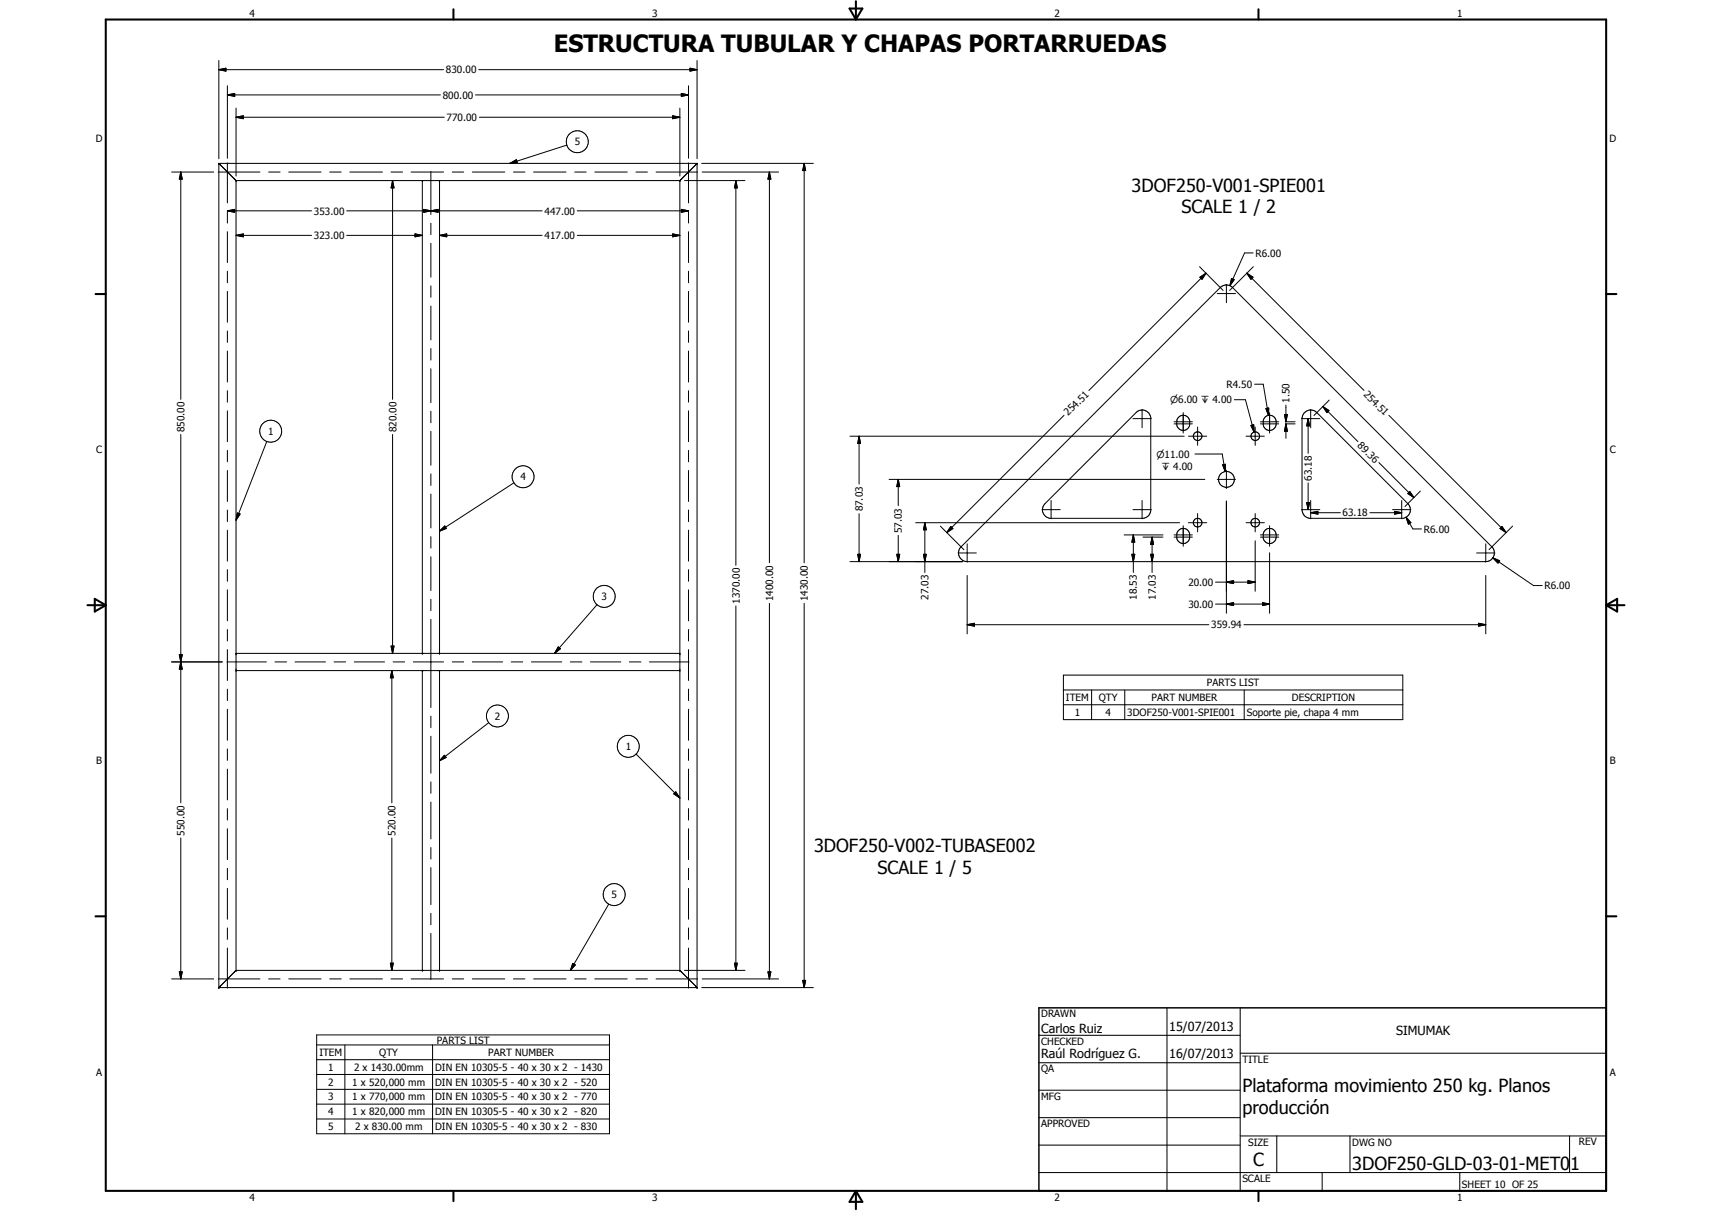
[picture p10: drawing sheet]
<svg xmlns="http://www.w3.org/2000/svg" width="594mm" height="420mm" viewBox="0 0 594 420" stroke-linecap="round" stroke-linejoin="round" font-family="sans-serif">
<g fill="none" stroke="#000" stroke-width=".35">
<path d="M75.9 24.2l2.5-.5v1zM75.9 21v34.1M75.9 24.2h78M78.9 32.9l2.5-.5v1zM78.9 29.8v25.1M78.9 32.9h73.9M81.9 37.5v22.1M165 32.9h73.9M166.1 24.2h75.8M235.9 37.5v22.1M236.4 32.4l2.5 .5-2.5 .5zM238.9 29.8v25.1"/>
<path d="M239.4 23.7l2.5 .5-2.5 .5zM241.9 21v34.1M59.6 59.7h14.6M62.7 59.7l.5 2.4h-1zM62.7 59.7v78.9M75.7 59.7h14.5M75.9 56.7l6 6M75.9 56.7h166M75.9 56.7v285.9M78.9 56.5v13.9M81.9 40.7l2.5-.5v1zM81.9 59.8v1.3"/>
<path d="M81.9 40.7h72.3M93.2 59.7h4M100.2 59.7h11.2M114.4 59.7h4M121.4 59.7h11.3M135.7 59.7h4M142.7 59.7h11.2M149.5 59.5v14.9M156.9 59.7h4M163.9 59.7h11.3M166.4 40.7h69.5M176.9 56.7l2.3-1.3 .3 1z"/>
<path d="M178.2 59.7h4M185.2 59.7h11.2M196.7 50.3l-19.8 6.4M199.4 59.7h4M206.4 59.7h11.3M220.7 59.7h4M227.7 59.7h14.4M233.4 40.2l2.5 .5-2.5 .5zM235.9 59.8v1.3M238.9 56.5v13.9M241.9 56.7l-6 6M241.9 56.7v285.9"/>
<path d="M243.5 56.7h38.7M243.7 59.7h26.5M267 59.7l.5 2.4h-1zM267 59.7v135.5M279.1 56.7l.5 2.5h-1.1zM279.1 56.7v138.5M78.9 73.2l2.5-.6v1.1zM78.9 73.4v4M78.9 73.2h29.2M81.9 62.7h154M81.9 62.7v274M120.3 73.2h67.8"/>
<path d="M136.2 62.7l.5 2.5h-1zM136.2 62.7v75.9M146.6 62.7v164M147 72.6l2.5 .6-2.5 .5zM147 72.6l5 1.1v-1.1l-5 1.1zM149.5 73.2l2.5-.6v1.1zM149.5 77.4v4M152.5 62.7v164M200.3 73.2h38.6M235.9 62.7v274M236.4 72.6l2.5 .6-2.5 .5zM237.5 62.7h1.3"/>
<path d="M238.9 73.4v4M239 62.7h19.5M255.3 62.7l.6 2.5h-1zM255.3 62.7v133.4M78.9 80.4v10.7M78.9 94.1v4M81.9 81.7l2.5-.5v1zM81.9 81.7h26.2M120.3 81.7h26.3M144 81.2l2.6 .5-2.6 .5zM149.5 84.4v11.8M149.5 99.2v4"/>
<path d="M152.5 81.7l2.5-.5v1zM152.5 81.7h35.6M200.3 81.7h35.6M233.4 81.2l2.5 .5-2.5 .5zM238.9 80.4v10.7M238.9 94.1v4M416.3 92.5l8.1 8.3M416.4 96.2l2.1-1.4-1.4 2.1zM418.5 94.8l-40.6 40.7M423.5 99.7a2.96 2.96 0 0 1 4.2 0l90 90a3 3 0 0 1 .6 3.3 3 3 0 0 1-2.7 1.9h-180a3 3 0 0 1-2.7-1.7 3 3 0 0 1 .3-3.2zM425.6 98.7v6.3M427.3 96.6l1 .4-1.5 2.1z"/>
<path d="M432.6 94.8l2.2 1.4-.7 .7zM432.6 94.8l40.7 40.7M434.8 87.8h-2.9l-5.1 11.3M434.9 92.5l-8.2 8.3M78.9 101.1v10.7M78.9 114.8v4M149.5 106.2v11.7M238.9 101.1v10.7M238.9 114.8v4M422.4 101.9h6.3M78.9 121.8v10.7M78.9 135.6v3.9"/>
<path d="M149.5 120.9v4M149.5 127.9v11.8M238.9 121.8v10.7M238.9 135.6v3.9M428.3 138.7h3.9l3 11.2M435.3 133.3h3.1l1.8 10.8M461.3 138.8l-5.3 5.3M62.7 150.7v127.9M78.9 142.5v10.7M78.9 156.3v3.9M92.6 153.2l-10.7 27.3M136.2 150.7v76"/>
<path d="M149.5 142.7v4M149.5 149.6v11.8M238.9 142.5v10.7M238.9 156.3v3.9M294.9 151.3h115.6M298.1 151.3l.5 2.5h-1zM298.1 151.3v16.6M369.2 144.1l-40.7 40.7M393.1 145.2h6.4M394.2 143.1a3 3 0 0 1 3.1-.7 3 3 0 0 1 2 2.4v32.4a2.97 2.97 0 0 1-2.6 2.6h-32.4a3 3 0 0 1-2.4-2 3 3 0 0 1 .7-3zM396.3 142.1v6.3M407.4 147.1h6.4"/>
<path d="M407.4 146.3h6.4M409 144.7a2.25 2.25 0 0 1 3.8 1.3 2.71 2.71 0 0 1-1.2 3.1 2.42 2.42 0 0 1-2.7-.5 2.42 2.42 0 0 1-.5-2.6zM410.6 143.2v7M410.7 151.3h.2M412.4 151.3h6.4M414.6 157.5h9.5l1 6.1M415.6 148.2v6.3M432.4 151.3h6.3M434.1 147.6l1-.2 .1 2.5zM435.6 148.2v6.3M437.4 147.1h6.3M437.4 146.3h6.3"/>
<path d="M439 144.7a2.39 2.39 0 0 1 3-.2 2.39 2.39 0 0 1 .8 2.9 2.25 2.25 0 0 1-2.2 2 2.25 2.25 0 0 1-2.2-2 2.86 2.86 0 0 1 .6-2.7zM439.3 141.7l1-.1-.1 2.5zM440.6 143.2v7M445.7 143.8h1l-.5 2.5zM446 147.1h3.4M446 146.3h3.4M446.2 147.1l.5 2.5h-1zM446.2 140.5v5.8M446.2 147.1v5M451.6 145.2h6.4M452.5 143.3a2.99 2.99 0 0 1 4.4-.2l31.7 31.7a3 3 0 0 1 .7 3 3 3 0 0 1-2.5 2h-32.4a3 3 0 0 1-2.6-3v-31.6zM453.9 145.2l.5 2.5h-1z"/>
<path d="M453.9 145.2v12.1M454.8 142.1v6.3M459.1 141.1l2.1 1.4-.7 .7zM459.1 141.1l12.1 12.1M482 144.1l40.6 40.7M78.9 163.2v10.8M78.9 177v4M82.4 178l.9 .4-1.4 2.1zM149.5 164.4v4M149.5 171.4v11.8M178.3 167.5l-25.8 16.8M238.9 163.2v10.8"/>
<path d="M238.9 177v4M298.1 178.2v16.7M308.5 166.3h109.6M311.7 166.3l.5 2.5h-1zM311.7 166.3v9.1M361.6 176.8h6.3M364.7 173.7v6.3M393.1 176.8h6.4M396.3 173.7v6.3M415.6 178.2v6.3M422.4 166.3h6.3M424.3 161.2l.9-.1-.1 2.5z"/>
<path d="M425.6 163.2v6.3M425.6 173.9v38.9M435.6 178.2v6.3M451.6 176.8h6.4M453.4 174.4h1l-.5 2.4zM453.9 167.6v9.2M454.8 177.9l2.5-.5v1zM454.8 173.7v6.3M454.8 177.9h10.3M475.4 177.9h11M478.5 160.5l12.1 12.1M483.2 176.8h6.4"/>
<path d="M483.9 177.4l2.5 .5-2.5 .5zM486.4 173.7v6.3M487.9 179.5l1.7 1.9-.9 .5zM487.9 179.5l2.4 4h3M489.2 170.5l1.4 2.1-2.1-1.4zM492.9 170.4l-5.4 5.3M78.9 183.9v10.8M78.9 197.7v4M149.5 186.2v4M149.5 193.2v11.7M152.5 184.3l1.8-1.8 .6 .8zM238.9 183.9v10.8"/>
<path d="M238.9 197.7v4M294.9 194.9h39.1M297.6 192.3h1l-.5 2.6zM311.2 192.3h1l-.5 2.6zM311.7 185.7v9.2M317.7 181.4h47M320.5 192.3h.9l-.5 2.6zM320.9 181.4l.5 2.4h-.9zM320.9 181.4v17.2M326.3 182.5l8.2 8.2M329.9 182.7l.8 .7-2.2 1.4zM332.4 191.9h6.4"/>
<path d="M335.6 188.7v6.3M335.6 199.6v20.3M364.8 181.4h31.4M390.1 185.6h13.5M392.8 192.3h1l-.5 2.6zM393.3 185.6l.5 2.5h-1zM393.3 185.6v13M396.4 181.4h12.9M396.6 186.4h7M399.3 192.3h1l-.5 2.6zM399.8 186.4l.5 2.4h-1zM399.8 186.4v12.2"/>
<path d="M407.4 185.6h6.4M407.4 186.4h6.4M409 184a2.29 2.29 0 0 1 3.8 1.2 2.71 2.71 0 0 1-1.2 3.1 2.49 2.49 0 0 1-2.8-.6 2.49 2.49 0 0 1-.4-2.8zM410.6 182.4v7.1M412.4 181.4h6.4M432.4 181.4h6.3M435.6 187.6v17.5M437.4 185.6h6.3M437.4 186.4h6.3M439 184a2.4 2.4 0 0 1 3-.2 2.4 2.4 0 0 1 .8 2.9 2.25 2.25 0 0 1-2.2 1.9 2.25 2.25 0 0 1-2.2-1.9 2.98 2.98 0 0 1 .6-2.7zM440.6 182.4v7.1M440.6 191.8v21"/>
<path d="M512.4 191.9h6.3M515.6 188.7v6.3M515.6 199.6v20.3M518 193.5l2.4 1.1-.6 .8zM518 193.5l14.1 9.7h3.1M521.2 182.7l1.4 2.1-2.1-1.4zM524.9 182.5l-8.2 8.2M78.9 204.6v10.8M78.9 218.4v4M149.5 207.9v4M149.5 214.9v30.6M207.2 209.8l-14.8 16.9"/>
<path d="M238.9 204.6v10.8M238.9 218.4v4M255.3 210.2v126.5M267 209.3v130.3M279.1 209.3v133.3M335.6 216.7l2.5-.5v1.1zM335.6 216.7h83.9M421.8 202h13.8M421.8 209.6h18.8M425.6 202l2.5-.5v1zM425.6 209.6l2.5-.5v1zM431.7 216.7h83.9"/>
<path d="M433.1 201.5l2.5 .5-2.5 .5zM438.1 209.1l2.5 .5-2.5 .5zM513.1 216.2l2.5 .5-2.5 .6zM59.6 229.7h17.5M62.2 227.2h1l-.5 2.5zM62.2 227.2l1 5h-1l1-5zM62.7 229.7l.5 2.5h-1zM78.7 229.7h13.7M78.9 225.4v10.7M78.9 239.1v4M81.9 232.7h154M81.9 226.7h154"/>
<path d="M95.4 229.7h4M102.4 229.7h10.5M115.9 229.7h4M122.9 229.7h10.5M135.7 224.2h1l-.5 2.5zM136 232.7l.5 2.5h-1zM136 232.7v45.9M136.4 229.7h4M143.4 229.7h10.5M146.6 232.7v104M152.5 232.7v104M156.9 229.7h4"/>
<path d="M163.9 229.7h10.5M177.4 229.7h4M184.4 229.7h10.5M193.7 224.5l.8 .6-2.1 1.6zM197.9 229.7h4M204.9 229.7h10.5M218.4 229.7h4M225.4 229.7h13.7M238.9 225.4v10.7M238.9 239.1v4M369 234.2h117.8v15.5h-117.8zM369 239.4h117.8"/>
<path d="M378.8 239.4v10.3M390.3 239.4v10.3M431.7 239.4v10.3M78.9 246.1v10.7M78.9 259.8v4M149.5 248.5v4M149.5 255.4v12.9M169.6 250.7l-17.1 13.2M238.9 246.1v10.7M238.9 259.8v4M369 244.5h117.8M78.9 266.8v10.7"/>
<path d="M149.5 271.3v4M149.5 278.3v12.8M154.2 262l.6 .8-2.3 1.1zM220.7 261.6l15.2 15.3M233.8 275.4l.7-.7 1.4 2.2zM234.5 274.7l1.4 2.2-2.1-1.5zM238.9 266.8v10.7M62.7 290.7v48.9M78.9 280.5v4M78.9 287.5v10.7M136 290.7v46M149.5 294v4.1"/>
<path d="M238.9 280.5v4M238.9 287.5v10.7M78.9 301.2v4M78.9 308.2v10.7M149.5 301v12.9M149.5 316.9v3.9M211.2 313.7l-13.3 23M238.9 301.2v4M238.9 308.2v10.7M59.6 339.6h14.6M62.2 337.2h1l-.5 2.4zM75.7 339.6h14.5"/>
<path d="M78.9 321.9v4M78.9 328.9v13.9M81.9 336.7l-6 5.9M81.9 336.7h154M93.2 339.6h4M100.2 339.6h11.2M114.4 339.6h4M121.4 339.6h11.3M135.5 334.2h1l-.5 2.5zM135.7 339.6h4M142.7 339.6h11.2M149.5 323.8v16.1"/>
<path d="M156.9 339.6h4M163.9 339.6h11.3M178.2 339.6h4M185.2 339.6h11.2M198.7 334.3l.9 .5-1.7 1.9zM199.4 339.6h4M206.4 339.6h11.3M220.7 339.6h4M227.7 339.6h14.4M235.9 336.7l6 5.9M237.5 336.7h1.3M238.9 321.9v4"/>
<path d="M238.9 328.9v13.9M239 336.7h19.5M243.7 339.6h26.5M254.9 334.2h1l-.6 2.5zM266.5 337.2h1l-.5 2.4zM75.9 342.6h166M109.9 359.1h101.6v34.3h-101.6zM243.5 342.6h38.7M278.5 340.1h1.1l-.5 2.5zM360.5 359.2h69.9M405 349.7v63.5M430.4 349.7v63.5"/>
<path d="M109.9 362.5h101.6M109.9 367.7h101.6M109.9 372.8h101.6M109.9 378h101.6M119.7 362.5v30.9M150.1 362.5v30.9M360.5 368.7h69.9M360.5 378.2h69.9M430.4 365.4h127M109.9 383.1h101.6M109.9 388.2h101.6M360.5 387.8h69.9"/>
<path d="M360.5 397.3h69.9M430.4 394.1h127M443.1 394.1v12.7M468.5 394.1v12.7M544.7 394.1v12.7M360.5 406.8h196.9M458.8 406.8v6.4M506.6 406.8v6.4"/>
<circle cx="200.3" cy="49.2" r="3.8"/>
<circle cx="93.9" cy="149.6" r="3.8"/>
<circle cx="415.6" cy="151.3" r="1.51"/>
<circle cx="435.6" cy="151.3" r="1.48"/>
<circle cx="181.5" cy="165.4" r="3.8"/>
<circle cx="425.6" cy="166.3" r="2.74"/>
<circle cx="415.6" cy="181.3" r="1.5"/>
<circle cx="435.6" cy="181.3" r="1.49"/>
<circle cx="209.7" cy="206.9" r="3.8"/>
<circle cx="172.6" cy="248.4" r="3.8"/>
<circle cx="218" cy="258.9" r="3.8"/>
<circle cx="213.1" cy="310.4" r="3.8"/>
</g>
<g fill="#000">
<circle cx="75.9" cy="56.7" r=".18"/>
<circle cx="241.9" cy="56.7" r=".18"/>
<circle cx="81.9" cy="62.7" r=".18"/>
<circle cx="146.6" cy="62.7" r=".18"/>
<circle cx="152.5" cy="62.7" r=".18"/>
<circle cx="235.9" cy="62.7" r=".18"/>
<circle cx="81.9" cy="232.7" r=".18"/>
<circle cx="81.9" cy="226.7" r=".18"/>
<circle cx="146.6" cy="232.7" r=".18"/>
<circle cx="146.6" cy="226.7" r=".18"/>
<circle cx="152.5" cy="232.7" r=".18"/>
<circle cx="152.5" cy="226.7" r=".18"/>
<circle cx="235.9" cy="232.7" r=".18"/>
<circle cx="235.9" cy="226.7" r=".18"/>
<circle cx="81.9" cy="336.7" r=".18"/>
<circle cx="146.6" cy="336.7" r=".18"/>
<circle cx="152.5" cy="336.7" r=".18"/>
<circle cx="235.9" cy="336.7" r=".18"/>
<circle cx="75.9" cy="342.6" r=".18"/>
<circle cx="241.9" cy="342.6" r=".18"/>
</g>
<g fill="none" stroke="#000" stroke-width=".71">
<path d="M36.7 6.8h520.7v406.4h-520.7zM157.3 3.2v3.6M294.8 3h4.4l-2.2 3.8zM297 .4v6.4M436.7 3.2v3.6M33.1 102h3.6M557.4 102h3.5M30.3 210h6.4M32.9 207.8l3.8 2.2-3.8 2.2zM557.4 210h6.3M557.4 210l3.8-2.2v4.4zM33.1 317.9h3.6"/>
<path d="M557.4 317.9h3.5M157.3 413.2v3.5M297 413.2v6.3M297 413.2l2.2 3.8h-4.4zM436.7 413.2v3.5"/>
</g>
<path d="M360.5 349.7h196.9v63.5h-196.9z" fill="none" stroke="#000" stroke-width=".51"/>
<g fill="#000">
<path d="M75.9 24.2l2.5-.5v1zM78.9 32.9l2.5-.5v1zM236.4 32.4l2.5 .5-2.5 .5zM239.4 23.7l2.5 .5-2.5 .5zM81.9 40.7l2.5-.5v1zM176.9 56.7l2.3-1.3 .3 1zM233.4 40.2l2.5 .5-2.5 .5zM279.1 56.7l.5 2.5h-1.1zM62.7 59.7l.5 2.4h-1zM78.9 73.2l2.5-.6v1.1zM136.2 62.7l.5 2.5h-1zM147 72.6l2.5 .6-2.5 .5z"/>
<path d="M149.5 73.2l2.5-.6v1.1zM236.4 72.6l2.5 .6-2.5 .5zM255.3 62.7l.6 2.5h-1zM267 59.7l.5 2.4h-1zM81.9 81.7l2.5-.5v1zM144 81.2l2.6 .5-2.6 .5zM152.5 81.7l2.5-.5v1zM233.4 81.2l2.5 .5-2.5 .5zM416.4 96.2l2.1-1.4-1.4 2.1zM427.3 96.6l1 .4-1.5 2.1zM432.6 94.8l2.2 1.4-.7 .7zM298.1 151.3l.5 2.5h-1z"/>
<path d="M434.1 147.6l1-.2 .1 2.5zM439.3 141.7l1-.1-.1 2.5zM445.7 143.8h1l-.5 2.5zM446.2 147.1l.5 2.5h-1zM453.9 145.2l.5 2.5h-1zM459.1 141.1l2.1 1.4-.7 .7zM82.4 178l.9 .4-1.4 2.1zM311.7 166.3l.5 2.5h-1zM424.3 161.2l.9-.1-.1 2.5zM453.4 174.4h1l-.5 2.4zM454.8 177.9l2.5-.5v1zM483.9 177.4l2.5 .5-2.5 .5z"/>
<path d="M489.2 170.5l1.4 2.1-2.1-1.4zM152.5 184.3l1.8-1.8 .6 .8zM297.6 192.3h1l-.5 2.6zM311.2 192.3h1l-.5 2.6zM320.5 192.3h.9l-.5 2.6zM320.9 181.4l.5 2.4h-.9zM329.9 182.7l.8 .7-2.2 1.4zM392.8 192.3h1l-.5 2.6zM393.3 185.6l.5 2.5h-1zM399.3 192.3h1l-.5 2.6zM399.8 186.4l.5 2.4h-1zM487.9 179.5l1.7 1.9-.9 .5z"/>
<path d="M518 193.5l2.4 1.1-.6 .8zM521.2 182.7l1.4 2.1-2.1-1.4zM335.6 216.7l2.5-.5v1.1zM425.6 202l2.5-.5v1zM425.6 209.6l2.5-.5v1zM433.1 201.5l2.5 .5-2.5 .5zM438.1 209.1l2.5 .5-2.5 .5zM513.1 216.2l2.5 .5-2.5 .6zM62.2 227.2h1l-.5 2.5zM62.7 229.7l.5 2.5h-1zM135.7 224.2h1l-.5 2.5zM136 232.7l.5 2.5h-1z"/>
<path d="M193.7 224.5l.8 .6-2.1 1.6zM154.2 262l.6 .8-2.3 1.1zM234.5 274.7l1.4 2.2-2.1-1.5zM62.2 337.2h1l-.5 2.4zM135.5 334.2h1l-.5 2.5zM198.7 334.3l.9 .5-1.7 1.9zM254.9 334.2h1l-.6 2.5zM266.5 337.2h1l-.5 2.4zM278.5 340.1h1.1l-.5 2.5z"/>
</g>
<text font-size="8.2" x="192.2" y="18">ESTRUCTURA TUBULAR Y CHAPAS PORTARRUEDAS</text>
<g font-size="6.3">
<text x="392.7" y="66.5">3DOF250-V001-SPIE001</text>
<text x="409.9" y="74">SCALE 1 / 2</text>
<text x="282.5" y="295.7">3DOF250-V002-TUBASE002</text>
<text x="304.5" y="303.2">SCALE 1 / 5</text>
<text x="431.1" y="378.8">Plataforma movimiento 250 kg. Planos</text>
<text x="431.1" y="386.4">producción</text>
<text x="434.8" y="404.7">C</text>
<text x="469.2" y="406">3DOF250-GLD-03-01-MET01</text>
</g>
<g font-size="4.4">
<text x="361.3" y="358.4">Carlos Ruiz</text>
<text x="405.7" y="357.7">15/07/2013</text>
<text x="484.5" y="359.1">SIMUMAK</text>
<text x="361.3" y="367.1">Raúl Rodríguez G.</text>
<text x="405.7" y="367.2">16/07/2013</text>
</g>
<g font-size="3.5">
<text x="86.6" y="5.8">4</text>
<text x="226.3" y="5.8">3</text>
<text x="365.9" y="5.8">2</text>
<text x="505.6" y="5.8">1</text>
<text x="154.8" y="25.5">830.00</text>
<text x="153.7" y="34.2">800.00</text>
<text x="155" y="42">770.00</text>
<text x="33.3" y="49.4">D</text>
<text x="199.4" y="50.5">5</text>
<text x="558.5" y="49.4">D</text>
<text x="109" y="74.5">353.00</text>
<text x="188.9" y="74.5">447.00</text>
<text x="109" y="83">323.00</text>
<text x="188.9" y="83">417.00</text>
<text x="435.7" y="89">R6.00</text>
<text x="425.6" y="134.6">R4.50</text>
<text x="473" y="137" transform="rotate(45 473 137)">254.51</text>
<text x="447.5" y="139.8" transform="rotate(-90 447.5 139.8)">1.50</text>
<text x="64" y="150" transform="rotate(-90 64 150)">850.00</text>
<text x="137.5" y="150" transform="rotate(-90 137.5 150)">820.00</text>
<text x="370.7" y="144.4" transform="rotate(-45 370.7 144.4)">254.51</text>
<text x="93" y="150.9">1</text>
<text x="470.9" y="154.7" transform="rotate(45 470.9 154.7)">89.36</text>
<text x="33.4" y="157.3">C</text>
<text x="558.6" y="157.3">C</text>
<text x="180.6" y="166.7">4</text>
<text x="455.2" y="166.8" transform="rotate(-90 455.2 166.8)">63.18</text>
<text x="299.4" y="177.5" transform="rotate(-90 299.4 177.5)">87.03</text>
<text x="465.9" y="179.2">63.18</text>
<text x="313" y="185" transform="rotate(-90 313 185)">57.03</text>
<text x="494.1" y="184.8">R6.00</text>
<text x="412.4" y="203.3">20.00</text>
<text x="208.7" y="208.2">3</text>
<text x="256.7" y="209.5" transform="rotate(-90 256.7 209.5)">1370.00</text>
<text x="268.3" y="208.6" transform="rotate(-90 268.3 208.6)">1400.00</text>
<text x="280.4" y="208.6" transform="rotate(-90 280.4 208.6)">1430.00</text>
<text x="322.2" y="208.1" transform="rotate(-90 322.2 208.1)">27.03</text>
<text x="394.5" y="208.1" transform="rotate(-90 394.5 208.1)">18.53</text>
<text x="401.1" y="208.1" transform="rotate(-90 401.1 208.1)">17.03</text>
<text x="536" y="204.5">R6.00</text>
<text x="412.4" y="210.9">30.00</text>
<text x="420.3" y="218">359.94</text>
<text x="418.8" y="238.1">PARTS LIST</text>
<text x="369.9" y="243.2">ITEM</text>
<text x="381.2" y="243.2">QTY</text>
<text x="399.6" y="243.2">PART NUMBER</text>
<text x="448.3" y="243.2">DESCRIPTION</text>
<text x="171.7" y="249.7">2</text>
<text x="372.9" y="248.4">1</text>
<text x="383.6" y="248.4">4</text>
<text x="391.2" y="248.4">3DOF250-V001-SPIE001</text>
<text x="432.7" y="248.4">Soporte pie, chapa 4 mm</text>
<text x="217.1" y="260.2">1</text>
<text x="33.4" y="265.2">B</text>
<text x="558.6" y="265.2">B</text>
<text x="64" y="290" transform="rotate(-90 64 290)">550.00</text>
<text x="137.2" y="290" transform="rotate(-90 137.2 290)">520.00</text>
<text x="212.2" y="311.7">5</text>
<text x="361.3" y="353">DRAWN</text>
<text x="151.6" y="362.1">PARTS LIST</text>
<text x="361.3" y="362.5">CHECKED</text>
<text x="110.8" y="366.4">ITEM</text>
<text x="113.8" y="371.5">1</text>
<text x="122.8" y="371.6">2 x 1430.00mm</text>
<text x="131.6" y="366.4">QTY</text>
<text x="151" y="371.6">DIN EN 10305-5 - 40 x 30 x 2 - 1430</text>
<text x="169.5" y="366.4">PART NUMBER</text>
<text x="431.1" y="368.7">TITLE</text>
<text x="33.4" y="373.2">A</text>
<text x="113.8" y="376.7">2</text>
<text x="122.3" y="376.7">1 x 520,000 mm</text>
<text x="151" y="376.7">DIN EN 10305-5 - 40 x 30 x 2 - 520</text>
<text x="361.3" y="372.1">QA</text>
<text x="558.6" y="373.2">A</text>
<text x="113.8" y="381.8">3</text>
<text x="122.3" y="381.8">1 x 770,000 mm</text>
<text x="151" y="381.8">DIN EN 10305-5 - 40 x 30 x 2 - 770</text>
<text x="361.3" y="381.6">MFG</text>
<text x="113.8" y="386.9">4</text>
<text x="122.3" y="386.9">1 x 820,000 mm</text>
<text x="151" y="386.9">DIN EN 10305-5 - 40 x 30 x 2 - 820</text>
<text x="113.8" y="392">5</text>
<text x="123.2" y="392.1">2 x 830.00 mm</text>
<text x="151" y="392.1">DIN EN 10305-5 - 40 x 30 x 2 - 830</text>
<text x="361.3" y="391.1">APPROVED</text>
<text x="433.1" y="397.5">SIZE</text>
<text x="469.2" y="397.5">DWG NO</text>
<text x="547.9" y="397.4">REV</text>
<text x="431.1" y="410.2">SCALE</text>
<text x="507.3" y="412.3">SHEET 10 OF 25</text>
<text x="86.6" y="416.7">4</text>
<text x="226.3" y="416.7">3</text>
<text x="365.9" y="416.7">2</text>
<text x="505.6" y="416.7">1</text>
</g>
<g font-size="3.3">
<text x="406" y="140">n6.00 x 4.00</text>
<text x="401.3" y="158.8">n11.00</text>
<text x="403" y="163.2">x 4.00</text>
</g>
</svg>
